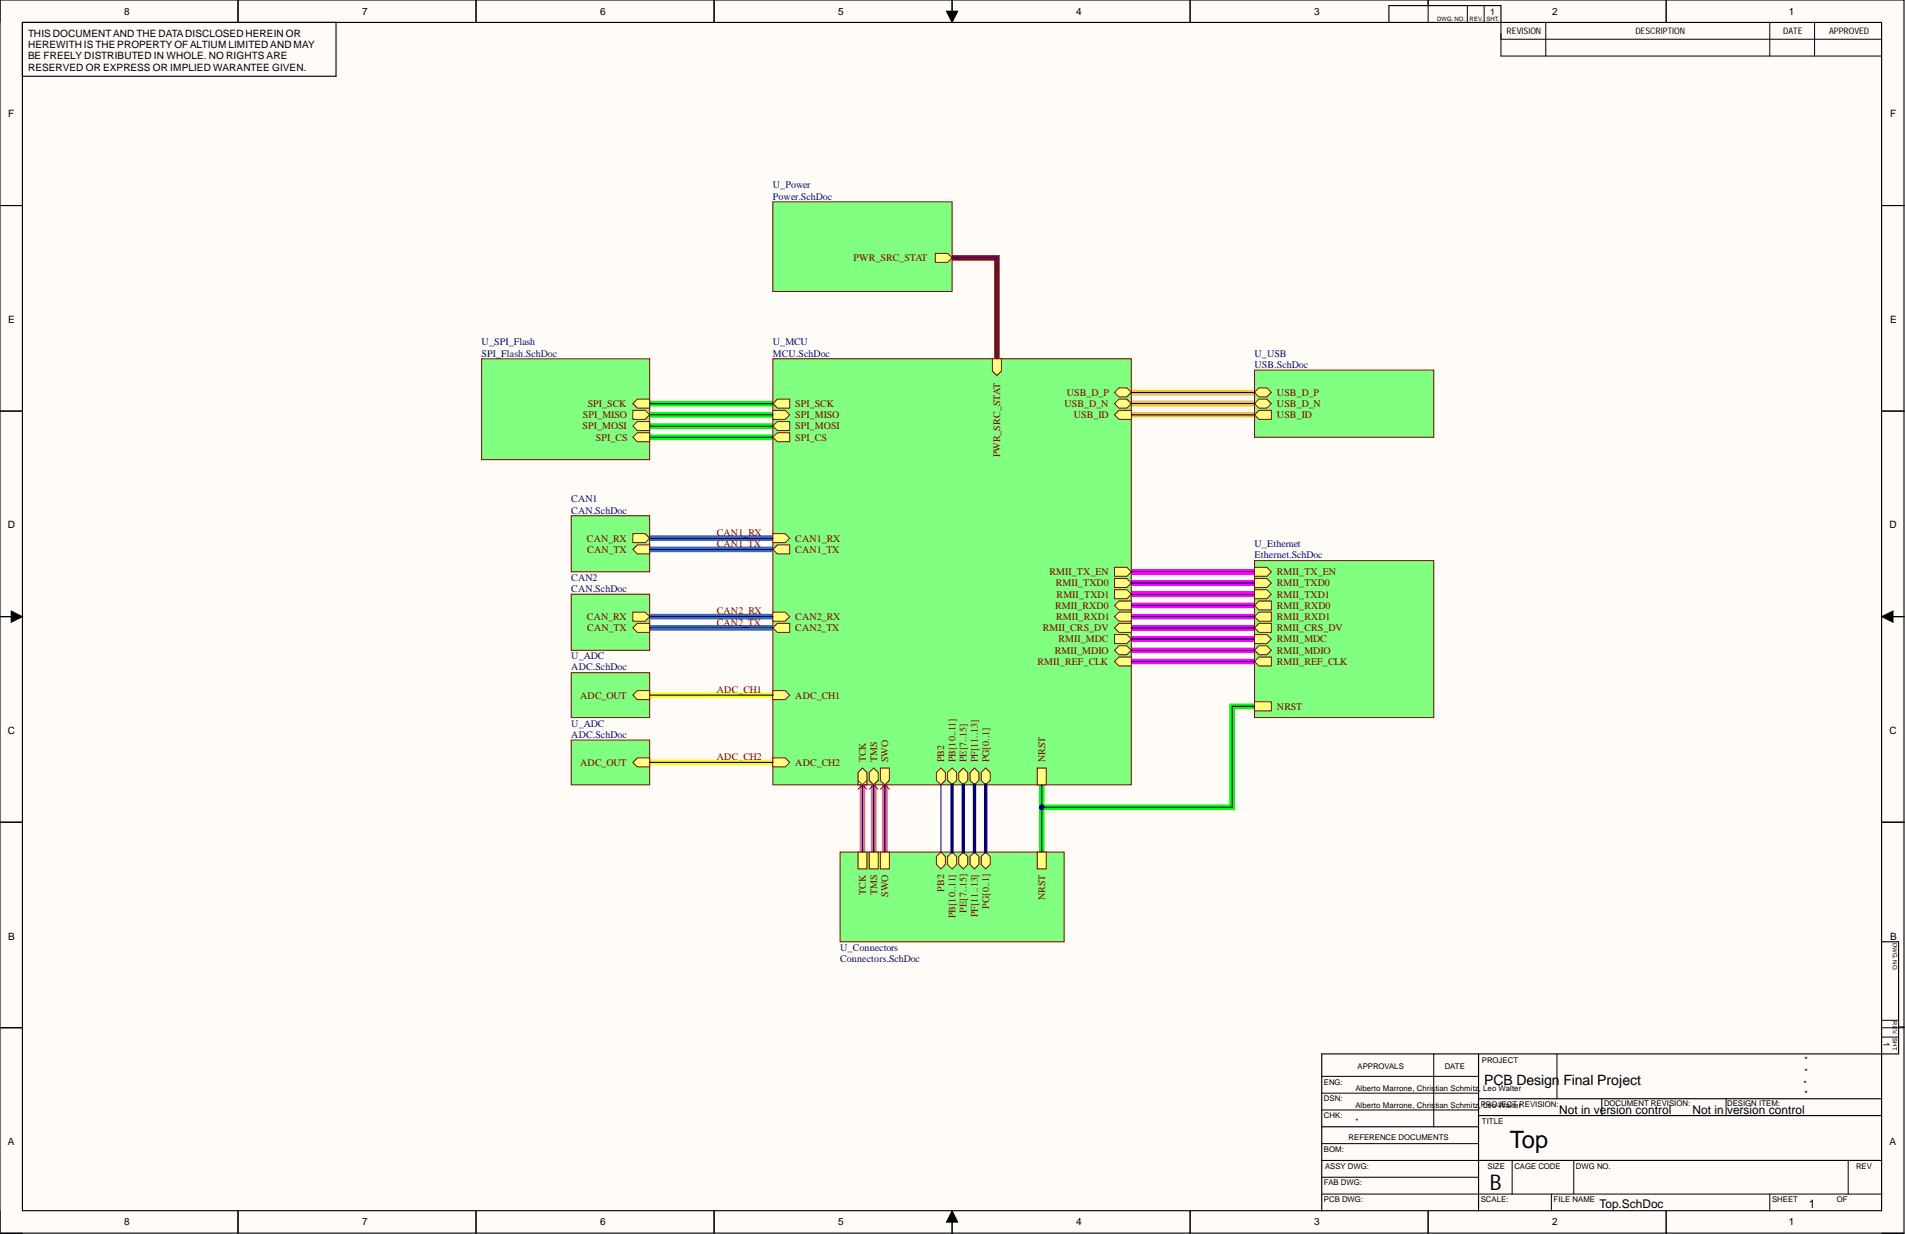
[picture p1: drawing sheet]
<svg xmlns="http://www.w3.org/2000/svg" width="431mm" height="279mm" viewBox="0 0 431 279" stroke-linecap="round" stroke-linejoin="round" font-family="sans-serif">
<g fill="#fffcf8">
<path d="M0 0h431.3v279.2h-431.3z" fill-rule="evenodd"/>
<path d="M5.1 5.1h421.1v269.1h-421.1z" fill-rule="evenodd"/>
</g>
<g fill="none" stroke="#000" stroke-width=".23">
<path d="M0 0v5.1M53.9 0v5.1M107.8 0v5.1M161.7 0v5.1M215.6 0v5.1M269.5 0v5.1M323.4 0v5.1M377.4 0v5.1M214.4 2.5h2.5l-1.3 2.6zM332.3 1.3v3.8M336.1 1.3v3.8M339.9 5.1v7.6h86.3"/>
<path d="M339.9 8.9h86.3M350.1 5.1v7.6M400.8 5.1v7.6M411 5.1v7.6M0 46.5h5.1M426.2 46.5h5.1M0 93.1h5.1M426.2 93.1h5.1M0 139.6h5.1M2.5 138.4l2.6 1.2-2.6 1.3zM426.2 139.6l2.5-1.2v2.5zM426.2 139.6h5.1"/>
<path d="M0 186.2h5.1M426.2 186.2h5.1M0 232.7h5.1M324.7 238.6v16.5M352.6 238.6v10.2M426.2 232.7h5.1M426.2 234.8h3.8M426.2 231h3.8M299.3 247.5h35.6M299.3 243.7h35.6M299.3 251.3h35.6M299.3 258.9h35.6"/>
<path d="M362.8 248.8v3.8M390.9 248.8v3.8M0 274.2v5h5.1M53.9 274.2v5M107.8 274.2v5M161.7 274.2v5M215.6 274.2l1.3 2.5h-2.5zM215.6 274.2v5M269.5 274.2v5M299.3 270.4h126.9M299.3 262.7h35.6M299.3 266.6h35.6"/>
<path d="M323.4 274.2v5M342.5 262.7v7.7M351.4 270.4v3.8M356.4 262.7v7.7M377.4 274.2v5M400.8 270.4v3.8M418.6 262.7v7.7M426.2 279.2h5.1"/>
</g>
<path d="M256.2 88.8h27.9M256.2 91.4h27.9M256.2 93.9h27.9" fill="none" stroke="#f1c232" stroke-width="1.3"/>
<path d="M256.2 129.5h27.9M256.2 132h27.9M256.2 134.5h27.9M256.2 137.1h27.9M256.2 139.6h27.9M256.2 149.8h27.9M256.2 142.2h27.9M256.2 144.7h27.9M256.2 147.2h27.9" fill="none" stroke="#f0f" stroke-width="1.3"/>
<path d="M215.6 58.4h10.2v22.8" fill="none" stroke="#c00" stroke-width="1.3"/>
<path d="M147.1 91.4h27.9M147.1 93.9h27.9M147.1 96.5h27.9M147.1 99h27.9M284.1 159.9h-5v22.9h-43.2M235.9 177.7v15.2" fill="none" stroke="#0f0" stroke-width="1.3"/>
<path d="M195.3 177.7v15.2M197.9 177.7v15.2M200.4 177.7v15.2" fill="none" stroke="#e06666" stroke-width="1.3"/>
<path d="M147.1 124.4h27.9M147.1 139.6h27.9M147.1 121.9h27.9M147.1 142.2h27.9" fill="none" stroke="#3c78d8" stroke-width="1.3"/>
<path d="M147.1 157.4h27.9M147.1 172.6h27.9" fill="none" stroke="#ff0" stroke-width="1.3"/>
<g fill="none" stroke="#000" stroke-width=".25">
<path d="M0 0h431.2v279.2h-431.2zM53.9 0v5.1M107.8 0v5.1M161.7 0v5.1M215.6 0v5.1M269.5 0v5.1M323.4 0v1.3M377.4 0v5.1M5.1 5.1h421v269h-421zM76.1 5.1v12.2h-71M314.6 5.1v-3.8h25.3v3.8M0 46.5h5.1"/>
<path d="M426.2 46.5h5.1M0 93.1h5.1M426.2 93.1h5.1M0 139.6h5.1M426.2 139.6h5.1M0 186.2h5.1M426.2 186.2h5.1M426.2 213.2h3.8v25.4h-130.7v35.6M0 232.7h5.1M334.9 238.6v35.6M430 232.5h1.3M299.3 255.1h35.6"/>
<path d="M334.9 248.8h91.3M334.9 252.6h91.3M53.9 274.2v5M107.8 274.2v5M161.7 274.2v5M215.6 274.2v5M269.5 274.2v5M323.4 274.2v5M334.9 262.7h91.3M377.4 274.2v5"/>
</g>
<path d="M214.4 2.5h2.5l-1.3 2.6zM2.5 138.4l2.6 1.2-2.6 1.3zM426.2 139.6l2.5-1.2v2.5zM215.6 274.2l1.3 2.5h-2.5z" fill="#000"/>
<path d="M190.3 192.9h50.7v20.3h-50.7z" fill-rule="evenodd" fill="#80ff80"/>
<path d="M190.3 192.9h50.7v20.3h-50.7z" fill="none" stroke="#800000" stroke-width=".23"/>
<path d="M220.7 192.9l1 1v1.8l-1 1-1-1v-1.8z" fill-rule="evenodd" fill="#ffff80"/>
<path d="M220.7 192.9l1 1v1.8l-1 1-1-1v-1.8z" fill="none" stroke="#800000" stroke-width=".23"/>
<path d="M215.6 192.9l1 1v1.8l-1 1-1-1v-1.8z" fill-rule="evenodd" fill="#ffff80"/>
<path d="M215.6 192.9l1 1v1.8l-1 1-1-1v-1.8z" fill="none" stroke="#800000" stroke-width=".23"/>
<path d="M218.2 192.9l1 1v1.8l-1 1-1-1v-1.8z" fill-rule="evenodd" fill="#ffff80"/>
<path d="M218.2 192.9l1 1v1.8l-1 1-1-1v-1.8z" fill="none" stroke="#800000" stroke-width=".23"/>
<path d="M194.3 192.9h2.1v3.8h-2.1z" fill-rule="evenodd" fill="#ffff80"/>
<path d="M194.3 192.9h2.1v3.8h-2.1z" fill="none" stroke="#800000" stroke-width=".23"/>
<path d="M196.9 192.9h2v3.8h-2z" fill-rule="evenodd" fill="#ffff80"/>
<path d="M196.9 192.9h2v3.8h-2z" fill="none" stroke="#800000" stroke-width=".23"/>
<path d="M199.4 192.9h2v3.8h-2z" fill-rule="evenodd" fill="#ffff80"/>
<path d="M199.4 192.9h2v3.8h-2z" fill="none" stroke="#800000" stroke-width=".23"/>
<path d="M234.9 192.9h2v3.8h-2z" fill-rule="evenodd" fill="#ffff80"/>
<path d="M234.9 192.9h2v3.8h-2z" fill="none" stroke="#800000" stroke-width=".23"/>
<path d="M213.1 192.9l1 1v1.8l-1 1-1-1v-1.8z" fill-rule="evenodd" fill="#ffff80"/>
<path d="M213.1 192.9l1 1v1.8l-1 1-1-1v-1.8z" fill="none" stroke="#800000" stroke-width=".23"/>
<path d="M223.2 192.9l1.1 1v1.8l-1.1 1-1-1v-1.8z" fill-rule="evenodd" fill="#ffff80"/>
<path d="M223.2 192.9l1.1 1v1.8l-1.1 1-1-1v-1.8z" fill="none" stroke="#800000" stroke-width=".23"/>
<path d="M284.1 126.9h40.6v35.6h-40.6z" fill-rule="evenodd" fill="#80ff80"/>
<path d="M284.1 126.9h40.6v35.6h-40.6z" fill="none" stroke="#800000" stroke-width=".23"/>
<path d="M284.1 131h2.8l1 1-1 1h-2.8z" fill-rule="evenodd" fill="#ffff80"/>
<path d="M284.1 131h2.8l1 1-1 1h-2.8z" fill="none" stroke="#800000" stroke-width=".23"/>
<path d="M284.1 128.5h2.8l1 1-1 1h-2.8z" fill-rule="evenodd" fill="#ffff80"/>
<path d="M284.1 128.5h2.8l1 1-1 1h-2.8z" fill="none" stroke="#800000" stroke-width=".23"/>
<path d="M285.1 136.1h2.8v2h-2.8l-1-1z" fill-rule="evenodd" fill="#ffff80"/>
<path d="M285.1 136.1h2.8v2h-2.8l-1-1z" fill="none" stroke="#800000" stroke-width=".23"/>
<path d="M285.1 148.8h2.8v2h-2.8l-1-1z" fill-rule="evenodd" fill="#ffff80"/>
<path d="M285.1 148.8h2.8v2h-2.8l-1-1z" fill="none" stroke="#800000" stroke-width=".23"/>
<path d="M285.1 141.1h2.8v2.1h-2.8l-1-1z" fill-rule="evenodd" fill="#ffff80"/>
<path d="M285.1 141.1h2.8v2.1h-2.8l-1-1z" fill="none" stroke="#800000" stroke-width=".23"/>
<path d="M284.1 143.7h2.8l1 1-1 1h-2.8z" fill-rule="evenodd" fill="#ffff80"/>
<path d="M284.1 143.7h2.8l1 1-1 1h-2.8z" fill="none" stroke="#800000" stroke-width=".23"/>
<path d="M285.1 146.2h1.8l1 1-1 1.1h-1.8l-1-1.1z" fill-rule="evenodd" fill="#ffff80"/>
<path d="M285.1 146.2h1.8l1 1-1 1.1h-1.8l-1-1.1z" fill="none" stroke="#800000" stroke-width=".23"/>
<path d="M284.1 158.9h3.8v2h-3.8z" fill-rule="evenodd" fill="#ffff80"/>
<path d="M284.1 158.9h3.8v2h-3.8z" fill="none" stroke="#800000" stroke-width=".23"/>
<path d="M284.1 133.5h2.8l1 1-1 1.1h-2.8z" fill-rule="evenodd" fill="#ffff80"/>
<path d="M284.1 133.5h2.8l1 1-1 1.1h-2.8z" fill="none" stroke="#800000" stroke-width=".23"/>
<path d="M285.1 138.6h2.8v2h-2.8l-1-1z" fill-rule="evenodd" fill="#ffff80"/>
<path d="M285.1 138.6h2.8v2h-2.8l-1-1z" fill="none" stroke="#800000" stroke-width=".23"/>
<path d="M175 81.2h81.2v96.5h-81.2z" fill-rule="evenodd" fill="#80ff80"/>
<path d="M175 81.2h81.2v96.5h-81.2z" fill="none" stroke="#800000" stroke-width=".23"/>
<path d="M252.4 131h2.8l1 1-1 1h-2.8z" fill-rule="evenodd" fill="#ffff80"/>
<path d="M252.4 131h2.8l1 1-1 1h-2.8z" fill="none" stroke="#800000" stroke-width=".23"/>
<path d="M252.4 128.5h2.8l1 1-1 1h-2.8z" fill-rule="evenodd" fill="#ffff80"/>
<path d="M252.4 128.5h2.8l1 1-1 1h-2.8z" fill="none" stroke="#800000" stroke-width=".23"/>
<path d="M253.4 136.1h2.8v2h-2.8l-1-1z" fill-rule="evenodd" fill="#ffff80"/>
<path d="M253.4 136.1h2.8v2h-2.8l-1-1z" fill="none" stroke="#800000" stroke-width=".23"/>
<path d="M253.4 148.8h2.8v2h-2.8l-1-1z" fill-rule="evenodd" fill="#ffff80"/>
<path d="M253.4 148.8h2.8v2h-2.8l-1-1z" fill="none" stroke="#800000" stroke-width=".23"/>
<path d="M253.4 141.1h2.8v2.1h-2.8l-1-1z" fill-rule="evenodd" fill="#ffff80"/>
<path d="M253.4 141.1h2.8v2.1h-2.8l-1-1z" fill="none" stroke="#800000" stroke-width=".23"/>
<path d="M252.4 143.7h2.8l1 1-1 1h-2.8z" fill-rule="evenodd" fill="#ffff80"/>
<path d="M252.4 143.7h2.8l1 1-1 1h-2.8z" fill="none" stroke="#800000" stroke-width=".23"/>
<path d="M253.4 146.2h1.8l1 1-1 1.1h-1.8l-1-1.1z" fill-rule="evenodd" fill="#ffff80"/>
<path d="M253.4 146.2h1.8l1 1-1 1.1h-1.8l-1-1.1z" fill="none" stroke="#800000" stroke-width=".23"/>
<path d="M252.4 133.5h2.8l1 1-1 1.1h-2.8z" fill-rule="evenodd" fill="#ffff80"/>
<path d="M252.4 133.5h2.8l1 1-1 1.1h-2.8z" fill="none" stroke="#800000" stroke-width=".23"/>
<path d="M253.4 138.6h2.8v2h-2.8l-1-1z" fill-rule="evenodd" fill="#ffff80"/>
<path d="M253.4 138.6h2.8v2h-2.8l-1-1z" fill="none" stroke="#800000" stroke-width=".23"/>
<path d="M176.1 90.4h2.7v2h-2.7l-1.1-1z" fill-rule="evenodd" fill="#ffff80"/>
<path d="M176.1 90.4h2.7v2h-2.7l-1.1-1z" fill="none" stroke="#800000" stroke-width=".23"/>
<path d="M176.1 95.4h2.7v2.1h-2.7l-1.1-1z" fill-rule="evenodd" fill="#ffff80"/>
<path d="M176.1 95.4h2.7v2.1h-2.7l-1.1-1z" fill="none" stroke="#800000" stroke-width=".23"/>
<path d="M176.1 98h2.7v2h-2.7l-1.1-1z" fill-rule="evenodd" fill="#ffff80"/>
<path d="M176.1 98h2.7v2h-2.7l-1.1-1z" fill="none" stroke="#800000" stroke-width=".23"/>
<path d="M175 92.9h2.8l1 1-1 1h-2.8z" fill-rule="evenodd" fill="#ffff80"/>
<path d="M175 92.9h2.8l1 1-1 1h-2.8z" fill="none" stroke="#800000" stroke-width=".23"/>
<path d="M253.4 92.9h2.8v2h-2.8l-1-1z" fill-rule="evenodd" fill="#ffff80"/>
<path d="M253.4 92.9h2.8v2h-2.8l-1-1z" fill="none" stroke="#800000" stroke-width=".23"/>
<path d="M224.8 81.2h2v2.8l-1 1-1-1z" fill-rule="evenodd" fill="#ffff80"/>
<path d="M224.8 81.2h2v2.8l-1 1-1-1z" fill="none" stroke="#800000" stroke-width=".23"/>
<path d="M175 138.6h2.8l1 1-1 1h-2.8z" fill-rule="evenodd" fill="#ffff80"/>
<path d="M175 138.6h2.8l1 1-1 1h-2.8z" fill="none" stroke="#800000" stroke-width=".23"/>
<path d="M176.1 141.1h2.7v2.1h-2.7l-1.1-1z" fill-rule="evenodd" fill="#ffff80"/>
<path d="M176.1 141.1h2.7v2.1h-2.7l-1.1-1z" fill="none" stroke="#800000" stroke-width=".23"/>
<path d="M199.4 173.9h2v2.8l-1 1-1-1z" fill-rule="evenodd" fill="#ffff80"/>
<path d="M199.4 173.9h2v2.8l-1 1-1-1z" fill="none" stroke="#800000" stroke-width=".23"/>
<path d="M197.9 173.9l1 1v1.8l-1 1-1-1v-1.8z" fill-rule="evenodd" fill="#ffff80"/>
<path d="M197.9 173.9l1 1v1.8l-1 1-1-1v-1.8z" fill="none" stroke="#800000" stroke-width=".23"/>
<path d="M195.3 173.9l1.1 1v2.8h-2.1v-2.8z" fill-rule="evenodd" fill="#ffff80"/>
<path d="M195.3 173.9l1.1 1v2.8h-2.1v-2.8z" fill="none" stroke="#800000" stroke-width=".23"/>
<path d="M234.9 173.9h2v3.8h-2z" fill-rule="evenodd" fill="#ffff80"/>
<path d="M234.9 173.9h2v3.8h-2z" fill="none" stroke="#800000" stroke-width=".23"/>
<path d="M253.4 90.4h1.8l1 1-1 1h-1.8l-1-1z" fill-rule="evenodd" fill="#ffff80"/>
<path d="M253.4 90.4h1.8l1 1-1 1h-1.8l-1-1z" fill="none" stroke="#800000" stroke-width=".23"/>
<path d="M253.4 87.8h1.8l1 1-1 1.1h-1.8l-1-1.1z" fill-rule="evenodd" fill="#ffff80"/>
<path d="M253.4 87.8h1.8l1 1-1 1.1h-1.8l-1-1.1z" fill="none" stroke="#800000" stroke-width=".23"/>
<path d="M176.1 123.4h2.7v2h-2.7l-1.1-1z" fill-rule="evenodd" fill="#ffff80"/>
<path d="M176.1 123.4h2.7v2h-2.7l-1.1-1z" fill="none" stroke="#800000" stroke-width=".23"/>
<path d="M175 120.8h2.8l1 1.1-1 1h-2.8z" fill-rule="evenodd" fill="#ffff80"/>
<path d="M175 120.8h2.8l1 1.1-1 1h-2.8z" fill="none" stroke="#800000" stroke-width=".23"/>
<path d="M175 156.4h2.8l1 1-1 1h-2.8z" fill-rule="evenodd" fill="#ffff80"/>
<path d="M175 156.4h2.8l1 1-1 1h-2.8z" fill="none" stroke="#800000" stroke-width=".23"/>
<path d="M175 171.6h2.8l1 1-1 1h-2.8z" fill-rule="evenodd" fill="#ffff80"/>
<path d="M175 171.6h2.8l1 1-1 1h-2.8z" fill="none" stroke="#800000" stroke-width=".23"/>
<path d="M213.1 173.9l1 1v1.8l-1 1-1-1v-1.8z" fill-rule="evenodd" fill="#ffff80"/>
<path d="M213.1 173.9l1 1v1.8l-1 1-1-1v-1.8z" fill="none" stroke="#800000" stroke-width=".23"/>
<path d="M215.6 173.9l1 1v1.8l-1 1-1-1v-1.8z" fill-rule="evenodd" fill="#ffff80"/>
<path d="M215.6 173.9l1 1v1.8l-1 1-1-1v-1.8z" fill="none" stroke="#800000" stroke-width=".23"/>
<path d="M220.7 173.9l1 1v1.8l-1 1-1-1v-1.8z" fill-rule="evenodd" fill="#ffff80"/>
<path d="M220.7 173.9l1 1v1.8l-1 1-1-1v-1.8z" fill="none" stroke="#800000" stroke-width=".23"/>
<path d="M218.2 173.9l1 1v1.8l-1 1-1-1v-1.8z" fill-rule="evenodd" fill="#ffff80"/>
<path d="M218.2 173.9l1 1v1.8l-1 1-1-1v-1.8z" fill="none" stroke="#800000" stroke-width=".23"/>
<path d="M223.2 173.9l1.1 1v1.8l-1.1 1-1-1v-1.8z" fill-rule="evenodd" fill="#ffff80"/>
<path d="M223.2 173.9l1.1 1v1.8l-1.1 1-1-1v-1.8z" fill="none" stroke="#800000" stroke-width=".23"/>
<path d="M284.1 83.8h40.6v15.2h-40.6z" fill-rule="evenodd" fill="#80ff80"/>
<path d="M284.1 83.8h40.6v15.2h-40.6z" fill="none" stroke="#800000" stroke-width=".23"/>
<path d="M285.1 92.9h2.8v2h-2.8l-1-1z" fill-rule="evenodd" fill="#ffff80"/>
<path d="M285.1 92.9h2.8v2h-2.8l-1-1z" fill="none" stroke="#800000" stroke-width=".23"/>
<path d="M285.1 90.4h1.8l1 1-1 1h-1.8l-1-1z" fill-rule="evenodd" fill="#ffff80"/>
<path d="M285.1 90.4h1.8l1 1-1 1h-1.8l-1-1z" fill="none" stroke="#800000" stroke-width=".23"/>
<path d="M285.1 87.8h1.8l1 1-1 1.1h-1.8l-1-1.1z" fill-rule="evenodd" fill="#ffff80"/>
<path d="M285.1 87.8h1.8l1 1-1 1.1h-1.8l-1-1.1z" fill="none" stroke="#800000" stroke-width=".23"/>
<path d="M109.1 81.2h38v22.9h-38z" fill-rule="evenodd" fill="#80ff80"/>
<path d="M109.1 81.2h38v22.9h-38z" fill="none" stroke="#800000" stroke-width=".23"/>
<path d="M144.3 90.4h2.8v2h-2.8l-1-1z" fill-rule="evenodd" fill="#ffff80"/>
<path d="M144.3 90.4h2.8v2h-2.8l-1-1z" fill="none" stroke="#800000" stroke-width=".23"/>
<path d="M144.3 95.4h2.8v2.1h-2.8l-1-1z" fill-rule="evenodd" fill="#ffff80"/>
<path d="M144.3 95.4h2.8v2.1h-2.8l-1-1z" fill="none" stroke="#800000" stroke-width=".23"/>
<path d="M143.3 92.9h2.8l1 1-1 1h-2.8z" fill-rule="evenodd" fill="#ffff80"/>
<path d="M143.3 92.9h2.8l1 1-1 1h-2.8z" fill="none" stroke="#800000" stroke-width=".23"/>
<path d="M144.3 98h2.8v2h-2.8l-1-1z" fill-rule="evenodd" fill="#ffff80"/>
<path d="M144.3 98h2.8v2h-2.8l-1-1z" fill="none" stroke="#800000" stroke-width=".23"/>
<path d="M175 45.7h40.6v20.3h-40.6z" fill-rule="evenodd" fill="#80ff80"/>
<path d="M175 45.7h40.6v20.3h-40.6z" fill="none" stroke="#800000" stroke-width=".23"/>
<path d="M211.8 57.4h2.8l1 1-1 1h-2.8z" fill-rule="evenodd" fill="#ffff80"/>
<path d="M211.8 57.4h2.8l1 1-1 1h-2.8z" fill="none" stroke="#800000" stroke-width=".23"/>
<path d="M129.4 116.8h17.7v12.7h-17.7z" fill-rule="evenodd" fill="#80ff80"/>
<path d="M129.4 116.8h17.7v12.7h-17.7z" fill="none" stroke="#800000" stroke-width=".23"/>
<path d="M144.3 123.4h2.8v2h-2.8l-1-1z" fill-rule="evenodd" fill="#ffff80"/>
<path d="M144.3 123.4h2.8v2h-2.8l-1-1z" fill="none" stroke="#800000" stroke-width=".23"/>
<path d="M143.3 120.8h2.8l1 1.1-1 1h-2.8z" fill-rule="evenodd" fill="#ffff80"/>
<path d="M143.3 120.8h2.8l1 1.1-1 1h-2.8z" fill="none" stroke="#800000" stroke-width=".23"/>
<path d="M129.4 134.5h17.7v12.7h-17.7z" fill-rule="evenodd" fill="#80ff80"/>
<path d="M129.4 134.5h17.7v12.7h-17.7z" fill="none" stroke="#800000" stroke-width=".23"/>
<path d="M144.3 141.1h2.8v2.1h-2.8l-1-1z" fill-rule="evenodd" fill="#ffff80"/>
<path d="M144.3 141.1h2.8v2.1h-2.8l-1-1z" fill="none" stroke="#800000" stroke-width=".23"/>
<path d="M143.3 138.6h2.8l1 1-1 1h-2.8z" fill-rule="evenodd" fill="#ffff80"/>
<path d="M143.3 138.6h2.8l1 1-1 1h-2.8z" fill="none" stroke="#800000" stroke-width=".23"/>
<path d="M129.4 152.3h17.7v10.2h-17.7z" fill-rule="evenodd" fill="#80ff80"/>
<path d="M129.4 152.3h17.7v10.2h-17.7z" fill="none" stroke="#800000" stroke-width=".23"/>
<path d="M144.3 156.4h2.8v2h-2.8l-1-1z" fill-rule="evenodd" fill="#ffff80"/>
<path d="M144.3 156.4h2.8v2h-2.8l-1-1z" fill="none" stroke="#800000" stroke-width=".23"/>
<path d="M194.3 176.7l2.1 2M196.4 176.7l-2.1 2M196.9 176.7l2 2M198.9 176.7l-2 2M199.4 176.7l2 2M201.4 176.7l-2 2" fill="none" stroke="#f00" stroke-width=".23"/>
<path d="M129.4 167.5h17.7v10.2h-17.7z" fill-rule="evenodd" fill="#80ff80"/>
<path d="M129.4 167.5h17.7v10.2h-17.7z" fill="none" stroke="#800000" stroke-width=".23"/>
<path d="M144.3 171.6h2.8v2h-2.8l-1-1z" fill-rule="evenodd" fill="#ffff80"/>
<path d="M144.3 171.6h2.8v2h-2.8l-1-1z" fill="none" stroke="#800000" stroke-width=".23"/>
<g fill="none" stroke="#000080" stroke-width=".25">
<path d="M215.6 58.4h10.2v22.8M147.1 91.4h27.9M147.1 93.9h27.9M147.1 96.5h27.9M147.1 99h27.9M256.2 88.8h27.9M256.2 91.4h27.9M256.2 93.9h27.9M256.2 129.5h27.9M256.2 132h27.9M256.2 134.5h27.9M256.2 137.1h27.9"/>
<path d="M256.2 139.6h27.9M256.2 149.8h27.9M256.2 142.2h27.9M256.2 144.7h27.9M256.2 147.2h27.9M195.3 177.7v15.2M197.9 177.7v15.2M200.4 177.7v15.2M235.9 177.7v15.2"/>
</g>
<circle cx="235.9" cy="182.8" r=".51" fill="#000080"/>
<circle cx="235.9" cy="182.8" r=".51" fill="none" stroke="#000080" stroke-width=".23"/>
<path d="M284.1 159.9h-5v22.9h-43.2" fill="none" stroke="#000080" stroke-width=".25"/>
<circle cx="235.9" cy="182.8" r=".51" fill="#000080"/>
<circle cx="235.9" cy="182.8" r=".51" fill="none" stroke="#000080" stroke-width=".23"/>
<path d="M147.1 124.4h27.9M147.1 139.6h27.9M147.1 121.9h27.9M147.1 142.2h27.9M147.1 157.4h27.9M147.1 172.6h27.9M213.1 177.7v15.2" fill="none" stroke="#000080" stroke-width=".25"/>
<path d="M215.6 177.7v15.2M218.2 177.7v15.2M220.7 177.7v15.2M223.2 177.7v15.2" fill="none" stroke="#000080" stroke-width=".76"/>
<text font-size="5.4" x="342" y="260">Top</text>
<text font-size="4.9" x="337.4" y="269.3">B</text>
<g font-size="3.2">
<text x="336.1" y="245.6">PCB Design</text>
<text x="354.1" y="245.6">Final Project</text>
</g>
<g font-size="2.7">
<text x="353.1" y="252.3">Not in version control</text>
<text x="383.3" y="252.3">Not in version control</text>
<text x="362.3" y="273.6">Top.SchDoc</text>
<text x="409.7" y="273.6">1</text>
</g>
<g font-size="2.3">
<text x="28.2" y="3.3">8</text>
<text x="82" y="3.3">7</text>
<text x="135.9" y="3.3">6</text>
<text x="189.8" y="3.3">5</text>
<text x="243.7" y="3.3">4</text>
<text x="297.7" y="3.3">3</text>
<text x="351.5" y="3.3">2</text>
<text x="405.1" y="3.3">1</text>
<text x="6.3" y="8.4">THIS DOCUMENTAND THE DATADISCLOSED HEREIN OR</text>
<text x="6.3" y="10.9">HEREWITH IS THE PROPERTY OF ALTIUM LIMITED AND MAY</text>
<text x="6.3" y="13.5">BE FREELY DISTRIBUTED IN WHOLE. NO RIGHTS ARE</text>
<text x="6.3" y="16">RESERVED OR EXPRESS OR IMPLIED WARANTEE GIVEN.</text>
<text x="1.9" y="26.6">F</text>
<text x="428.1" y="26.6">F</text>
<text x="1.9" y="73.1">E</text>
<text x="428.1" y="73.1">E</text>
<text x="1.8" y="119.7">D</text>
<text x="428" y="119.7">D</text>
<text x="1.8" y="166.2">C</text>
<text x="428" y="166.2">C</text>
<text x="1.9" y="212.7">B</text>
<text x="428.1" y="212.7">B</text>
<text x="1.8" y="259.3">A</text>
<text x="428" y="259.3">A</text>
<text x="28.2" y="277.5">8</text>
<text x="82" y="277.5">7</text>
<text x="135.9" y="277.5">6</text>
<text x="189.8" y="277.5">5</text>
<text x="243.7" y="277.5">4</text>
<text x="297.7" y="277.5">3</text>
<text x="351.5" y="277.5">2</text>
<text x="405.1" y="277.5">1</text>
</g>
<g font-size="2.3" fill="#000080">
<text x="175" y="42.6">U_Power</text>
<text x="175" y="45.2">Power.SchDoc</text>
<text x="109.1" y="78.2">U_SPI_Flash</text>
<text x="109.1" y="80.7">SPI_Flash.SchDoc</text>
<text x="175" y="78.2">U_MCU</text>
<text x="175" y="80.7">MCU.SchDoc</text>
<text x="284.1" y="80.7">U_USB</text>
<text x="284.1" y="83.3">USB.SchDoc</text>
<text x="129.4" y="113.7">CAN1</text>
<text x="129.4" y="116.3">CAN.SchDoc</text>
<text x="284.1" y="123.9">U_Ethernet</text>
<text x="129.4" y="131.5">CAN2</text>
<text x="284.1" y="126.4">Ethernet.SchDoc</text>
<text x="129.4" y="134">CAN.SchDoc</text>
<text x="129.4" y="149.3">U_ADC</text>
<text x="129.4" y="151.8">ADC.SchDoc</text>
<text x="129.4" y="164.5">U_ADC</text>
<text x="129.4" y="167">ADC.SchDoc</text>
<text x="190.3" y="215.3">U_Connectors</text>
<text x="190.3" y="217.8">Connectors.SchDoc</text>
</g>
<g font-size="2.3" fill="#800000">
<text x="193.3" y="59.1">PWR_SRC_STAT</text>
<text x="241.6" y="89.6">USB_D_P</text>
<text x="289.2" y="89.6">USB_D_P</text>
<text x="132" y="94.7">SPI_MISO</text>
<text x="133.1" y="92.1">SPI_SCK</text>
<text x="180.1" y="92.1">SPI_SCK</text>
<text x="180.1" y="94.7">SPI_MISO</text>
<text x="241.1" y="92.1">USB_D_N</text>
<text x="243.2" y="94.7">USB_ID</text>
<text x="289.2" y="94.7">USB_ID</text>
<text x="289.2" y="92.1">USB_D_N</text>
<text x="131.9" y="97.2">SPI_MOSI</text>
<text x="135" y="99.8">SPI_CS</text>
<text x="180.1" y="97.2">SPI_MOSI</text>
<text x="180.1" y="99.8">SPI_CS</text>
<text x="226.5" y="103.6" transform="rotate(-90 226.5 103.6)">PWR_SRC_STAT</text>
<text x="132.9" y="122.6">CAN_RX</text>
<text x="133" y="125.2">CAN_TX</text>
<text x="162.4" y="123.9">CAN1_TX</text>
<text x="162.4" y="121.3">CAN1_RX</text>
<text x="180.1" y="125.2">CAN1_TX</text>
<text x="180.1" y="122.6">CAN1_RX</text>
<text x="237.7" y="130.2">RMII_TX_EN</text>
<text x="289.2" y="130.2">RMII_TX_EN</text>
<text x="239" y="137.8">RMII_RXD0</text>
<text x="239.1" y="132.8">RMII_TXD0</text>
<text x="239.3" y="135.3">RMII_TXD1</text>
<text x="289.2" y="132.8">RMII_TXD0</text>
<text x="289.2" y="137.8">RMII_RXD0</text>
<text x="289.2" y="135.3">RMII_TXD1</text>
<text x="132.9" y="140.4">CAN_RX</text>
<text x="133" y="142.9">CAN_TX</text>
<text x="162.4" y="139.1">CAN2_RX</text>
<text x="162.4" y="141.7">CAN2_TX</text>
<text x="180.1" y="140.4">CAN2_RX</text>
<text x="180.1" y="142.9">CAN2_TX</text>
<text x="236.2" y="142.9">RMII_CRS_DV</text>
<text x="239.2" y="140.4">RMII_RXD1</text>
<text x="289.2" y="142.9">RMII_CRS_DV</text>
<text x="289.2" y="140.4">RMII_RXD1</text>
<text x="238.9" y="148">RMII_MDIO</text>
<text x="239.7" y="145.5">RMII_MDC</text>
<text x="289.2" y="145.5">RMII_MDC</text>
<text x="289.2" y="148">RMII_MDIO</text>
<text x="235" y="150.5">RMII_REF_CLK</text>
<text x="289.2" y="150.5">RMII_REF_CLK</text>
<text x="131.4" y="158.2">ADC_OUT</text>
<text x="162.4" y="156.9">ADC_CH1</text>
<text x="180.1" y="158.2">ADC_CH1</text>
<text x="289.2" y="160.7">NRST</text>
<text x="131.4" y="173.4">ADC_OUT</text>
<text x="162.4" y="172.1">ADC_CH2</text>
<text x="180.1" y="173.4">ADC_CH2</text>
<text x="196.1" y="172.6" transform="rotate(-90 196.1 172.6)">TCK</text>
<text x="198.6" y="172.6" transform="rotate(-90 198.6 172.6)">TMS</text>
<text x="201.2" y="172.6" transform="rotate(-90 201.2 172.6)">SWO</text>
<text x="213.9" y="172.6" transform="rotate(-90 213.9 172.6)">PB2</text>
<text x="216.4" y="172.6" transform="rotate(-90 216.4 172.6)">PB[10..11]</text>
<text x="218.9" y="172.6" transform="rotate(-90 218.9 172.6)">PE[7..15]</text>
<text x="221.5" y="172.6" transform="rotate(-90 221.5 172.6)">PF[11..13]</text>
<text x="224" y="172.6" transform="rotate(-90 224 172.6)">PG[0..1]</text>
<text x="236.7" y="172.6" transform="rotate(-90 236.7 172.6)">NRST</text>
<text x="196.1" y="202.6" transform="rotate(-90 196.1 202.6)">TCK</text>
<text x="198.6" y="202.6" transform="rotate(-90 198.6 202.6)">TMS</text>
<text x="201.2" y="203" transform="rotate(-90 201.2 203)">SWO</text>
<text x="213.9" y="201.9" transform="rotate(-90 213.9 201.9)">PB2</text>
<text x="236.7" y="203.8" transform="rotate(-90 236.7 203.8)">NRST</text>
<text x="216.4" y="207.9" transform="rotate(-90 216.4 207.9)">PB[10..11]</text>
<text x="218.9" y="206.6" transform="rotate(-90 218.9 206.6)">PE[7..15]</text>
<text x="221.5" y="207.7" transform="rotate(-90 221.5 207.7)">PF[11..13]</text>
<text x="224" y="205.7" transform="rotate(-90 224 205.7)">PG[0..1]</text>
</g>
<g font-size="2">
<text x="337.5" y="3.4">1</text>
<text x="341.2" y="7.7">REVISION</text>
<text x="370.4" y="7.7">DESCRIPTION</text>
<text x="403.9" y="7.7">DATE</text>
<text x="414.3" y="7.7">APPROVED</text>
<text x="426.6" y="235.9" transform="rotate(90 426.6 235.9)">1</text>
<text x="408.7" y="240.7">*</text>
<text x="408.7" y="243.4">*</text>
<text x="408.4" y="246.1">*</text>
<text x="408.7" y="248.4">*</text>
</g>
<g font-size="1.8">
<text x="299.9" y="245.6">ENG:</text>
<text x="307.5" y="242">APPROVALS</text>
<text x="327.3" y="242">DATE</text>
<text x="335.6" y="240.7">PROJECT</text>
<text x="299.9" y="249.4">DSN:</text>
<text x="307" y="247.1">Alberto Marrone, Chris</text>
<text x="307" y="250.9">Alberto Marrone, Chris</text>
<text x="325.1" y="247.1">tian Schmitz</text>
<text x="325.1" y="250.9">tian Schmitz</text>
<text x="334.9" y="247.1">, Leo Walter</text>
<text x="334.9" y="250.9">, Leo Walter</text>
<text x="335.4" y="250.6">PROJECT REVISION:</text>
<text x="363.3" y="250.4">DOCUMENT REVISION:</text>
<text x="391.2" y="250.4">DESIGN ITEM:</text>
<text x="299.9" y="253.2">CHK:</text>
<text x="307" y="254.5">*</text>
<text x="335.6" y="254.5">TITLE</text>
<text x="299.9" y="260.8">BOM:</text>
<text x="305.4" y="258">REFERENCE DOCUMENTS</text>
<text x="299.9" y="268.4">FAB DWG:</text>
<text x="300.1" y="264.6">ASSY DWG:</text>
<text x="336.9" y="264.6">SIZE</text>
<text x="343" y="264.6">CAGE CODE</text>
<text x="356.9" y="264.6">DWG NO.</text>
<text x="420.4" y="264.6">REV</text>
<text x="299.9" y="272.2">PCB DWG:</text>
<text x="335.4" y="272.2">SCALE:</text>
<text x="351.9" y="272.2">FILE NAME</text>
<text x="401.3" y="272.2">SHEET</text>
<text x="416" y="272.2">OF</text>
</g>
<g font-size="1.4">
<text x="325.5" y="4.8">DWG. NO.</text>
<text x="332.8" y="4.8">REV.</text>
<text x="336.6" y="4.8">SHT.</text>
</g>
<g font-size="1.3">
<text x="428.7" y="213.5" transform="rotate(90 428.7 213.5)">DWG. NO.</text>
<text x="428.7" y="231.3" transform="rotate(90 428.7 231.3)">REV.</text>
<text x="428.7" y="235.1" transform="rotate(90 428.7 235.1)">SHT.</text>
</g>
</svg>
